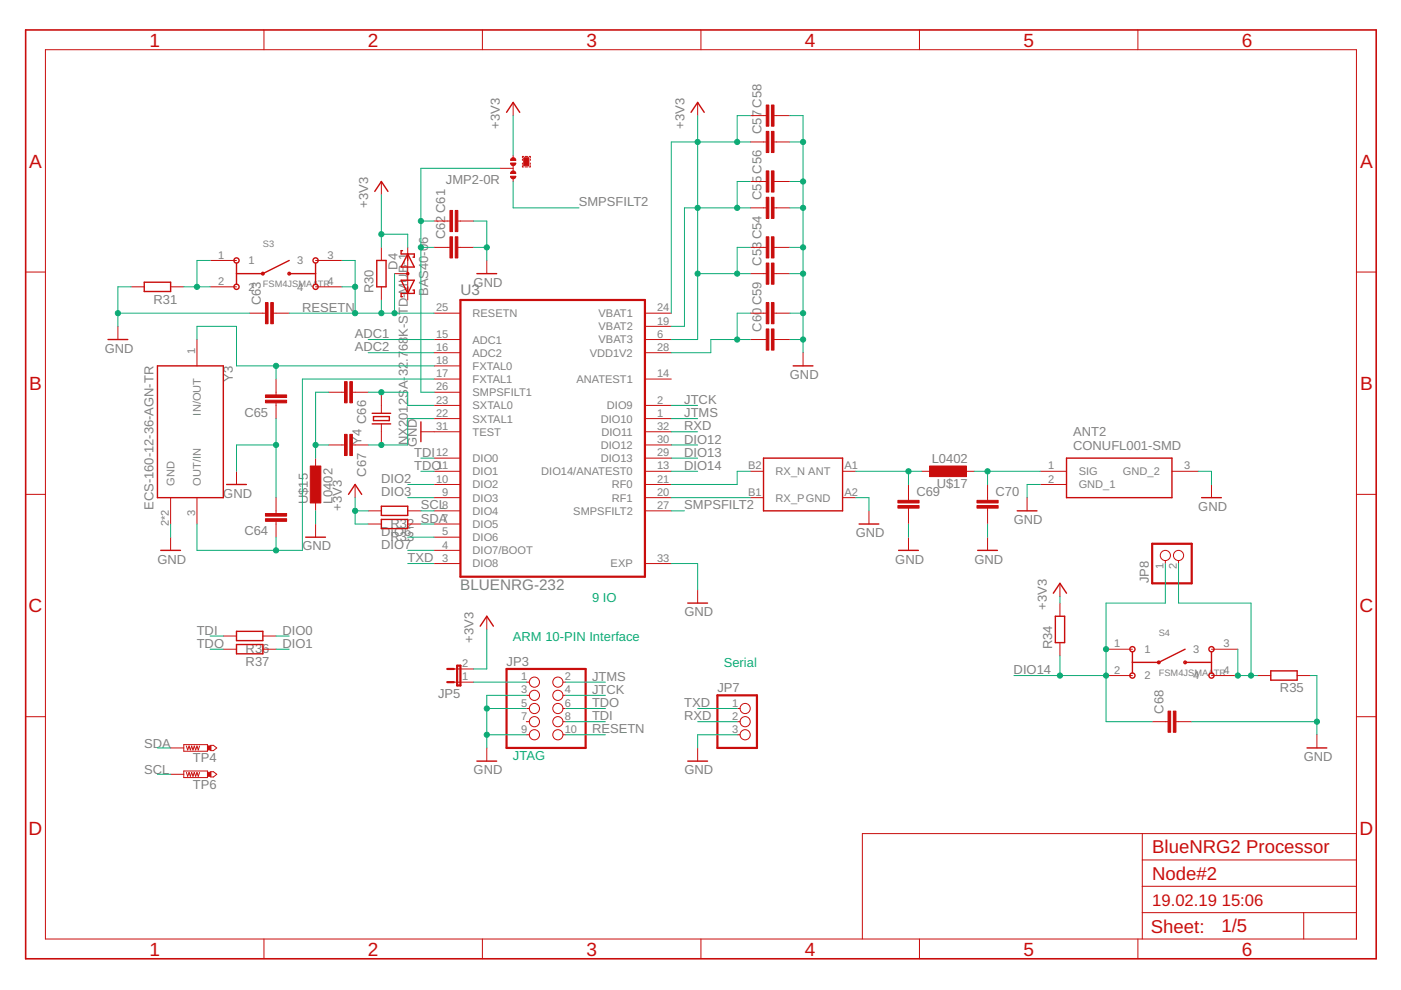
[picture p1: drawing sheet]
<svg xmlns="http://www.w3.org/2000/svg" width="297mm" height="210mm" viewBox="0 0 297 210" stroke-linecap="round" stroke-linejoin="round" font-family="sans-serif">
<g fill="none" stroke="#c90d0c" stroke-width=".47">
<path d="M97.6 63.6h39.1v58.7h-39.1zM244.3 115.3h8.4v8.4h-8.4zM94.8 141.8h1.4M94.8 144.6h1.4M96.9 141.1h.7v4.2h-.7zM107.4 141.8h16.8v16.8h-16.8zM152.1 147.4h8.4v11.2h-8.4z"/>
<circle cx="86.4" cy="58" r=".15"/>
</g>
<g fill="none" stroke="#c90d0c" stroke-width=".21">
<path d="M9.6 10.5h278v188.6h-278zM56 6.3v4.2M102.3 6.3v4.2M148.6 6.3v4.2M194.9 6.3v4.2M241.3 6.3v4.2M80.9 38.5v2.8M106 35.7h2.8M108.8 21.7v2.8M108.8 32.9v.8M108.8 35.1v1.1M108.8 37.6v.9"/>
<path d="M110.8 35.1v.3h.2M110.8 33.7v.3M110.8 34.6v.2M111 33.2h-.2v.2M111.3 35.4h.6M111.3 33.2h.6M112.2 33.2h.2v.2M112.4 35.1v.3h-.2M112.4 33.7v.3M112.4 34.6v.2M147.9 21.7v2.8M159.1 38.5h3.3"/>
<path d="M159.1 30.1h3.3M159.1 24.5h3.3M164.1 38.5h3.4M164.1 30.1h3.4M164.1 24.5h3.4M5.4 57.7h4.2M44.6 55.2h5.5M66.9 55.2h5.6M80.9 52.5v2.7M83.7 58h2.7M86.4 52.5v11.1M92 52.5h3.4"/>
<path d="M92 46.9h3.4M97.1 52.5h3.3M97.1 46.9h3.3M103.2 55.2v2.8M159.1 58h3.3M159.1 52.5h3.3M159.1 44.1h3.3M164.1 58h3.4M164.1 52.5h3.4M164.1 44.1h3.4M287.6 57.7h4.2M25 69.2v2.8"/>
<path d="M27.8 60.8h2.8M36.2 60.8h2.8M41.8 72v5.6M44.6 60.8h5.5M52.9 66.4h3.4M58 66.4h3.3M66.9 60.8h5.6M80.9 60.8v2.8M92 72h5.6M92 74.8h5.6M92 77.6h5.6M92 66.4h5.6"/>
<path d="M136.7 72h5.6M136.7 74.8h5.6M136.7 66.4h5.6M136.7 69.2h5.6M159.1 72h3.3M159.1 66.4h3.3M164.1 72h3.4M164.1 66.4h3.4M170.3 74.8v2.8M50.1 99.9v2.8M58.5 80.4v3.3M58.5 85.4v3.4"/>
<path d="M66.9 97.1v2.8M69.7 83.2h3.3M69.7 94.3h3.3M74.7 83.2h3.4M74.7 94.3h3.4M80.9 83.2v4.4M80.9 89.9v4.4M89.2 91.5h8.4M92 80.4h5.6M92 83.2h5.6M92 86h5.6M92 88.8h5.6"/>
<path d="M92 97.1h5.6M92 99.9h5.6M136.7 80.4h5.6M136.7 86h5.6M136.7 88.8h5.6M136.7 91.5h5.6M136.7 97.1h5.6M136.7 99.9h5.6M136.7 94.3h5.6M159.1 99.9h2.8M178.6 99.9h2.8M195.4 99.9h2.8"/>
<path d="M203.8 99.9h2.8M220.6 99.9h5.5M248.5 99.9h5.6M5.4 104.8h4.2M36.2 105.5v5.6M36.2 113.9v2.8M41.8 105.5v5.6M58.5 105.5v3.4M58.5 110.6v3.3M66.9 105.5v2.8M66.9 111.1v2.8M75.3 102.7v2.8"/>
<path d="M78.1 108.3h2.8M78.1 111.1h2.8M86.4 108.3h2.8M86.4 111.1h2.8M92 102.7h5.6M92 105.5h5.6M92 108.3h5.6M92 111.1h5.6M92 113.9h5.6M92 116.7h5.6M92 119.5h5.6M136.7 102.7h5.6"/>
<path d="M136.7 105.5h5.6M136.7 108.3h5.6M136.7 119.5h5.6M159.1 105.5h2.8M178.6 105.5h2.8M184.2 108.3v2.8M192.6 102.7v3.4M192.6 107.8v3.3M192.6 113.9v2.8M209.4 102.7v3.4M209.4 107.8v3.3M209.4 113.9v2.8"/>
<path d="M217.8 105.5v2.8M220.6 102.7h5.5M247.1 118.9v.6M249.9 118.9v.6M256.9 102.7v2.8M287.6 104.8h4.2M47.3 137.6h2.8M47.3 134.9h2.8M55.7 137.6h2.8M55.7 134.9h2.8M103.2 130.7v2.8M147.9 125.1v2.8"/>
<path d="M224.7 123.7v2.8M224.7 127.9v2.8M224.7 136.2v2.8M234.5 137.6h5.6M256.9 137.6h5.5M5.4 152h4.2M36.2 158.6h2.8M39 157.9h5v1.4h-5zM39.5 158.2l.3 .8 .3-.8 .3 .8 .2-.8 .3 .8 .3-.8 .3 .8 .3-.8 .2 .8 .3-.8M44.7 158h.6l.7 .6-.7 .6h-.6zM96.2 144.6h4.2M96.2 141.8h4.2"/>
<path d="M103.2 158.6v2.8M111.6 144.6h.6M111.6 147.4h.6M111.6 150.2h.6M111.6 153h.6M111.6 155.8h.6M119.4 144.6h.6M119.4 147.4h.6M119.4 150.2h.6M119.4 153h.6M119.4 155.8h.6M147.9 158.6v2.8"/>
<path d="M156.3 150.2h.6M156.3 153h.6M156.3 155.8h.6M234.5 143.2h5.6M244.3 153h3.3M249.3 153h3.4M256.9 143.2h5.5M266.6 143.2h2.8M275 143.2h2.8M279.2 155.8v2.8M287.6 152h4.2M36.2 164.2h2.8"/>
<path d="M39 163.5h5v1.4h-5zM39.5 163.8l.3 .8 .3-.8 .3 .8 .2-.8 .3 .8 .3-.8 .3 .8 .3-.8 .2 .8 .3-.8M44.7 163.6h.6l.7 .6-.7 .5h-.6zM242.2 176.7v22.4M287.6 176.7h-104.8v22.4M56 199.1v4.2M102.3 199.1v4.2M148.6 199.1v4.2M194.9 199.1v4.2M241.3 199.1v4.2M242.2 193.5h45.4M242.2 187.9h45.4"/>
<path d="M242.2 182.3h45.4M276.4 193.5v5.6"/>
<circle cx="247.1" cy="117.8" r="1.08"/>
<circle cx="249.9" cy="117.8" r="1.08"/>
<circle cx="113.3" cy="153" r="1.08"/>
<circle cx="113.3" cy="144.6" r="1.08"/>
<circle cx="113.3" cy="155.8" r="1.08"/>
<circle cx="113.3" cy="150.2" r="1.08"/>
<circle cx="113.3" cy="147.4" r="1.08"/>
<circle cx="118.3" cy="147.4" r="1.08"/>
<circle cx="118.3" cy="155.8" r="1.08"/>
<circle cx="118.3" cy="153" r="1.08"/>
<circle cx="118.3" cy="144.6" r="1.08"/>
<circle cx="118.3" cy="150.2" r="1.08"/>
<circle cx="158" cy="153" r="1.08"/>
<circle cx="158" cy="150.2" r="1.08"/>
<circle cx="158" cy="155.8" r="1.08"/>
</g>
<g fill="none" stroke="#c90d0c" stroke-width=".3">
<path d="M107.4 23.8l1.4-2.1 1.4 2.1M146.5 23.8l1.4-2.1 1.4 2.1M30.6 59.8h5.6v2h-5.6zM50.1 55.8v4.5M61.3 55.2l-5.6 2.8h-5.6M61.3 58h5.6M66.9 55.8v4.5M79.5 40.6l1.4-2.1 1.4 2.1M79.9 55.2h2v5.6h-2zM85 59.4h2.8l-1.4 2.8zM85.3 53.1h-.3v.7h2.8v.7h-.2M86.4 53.8l1.4 2.8h-2.8z"/>
<path d="M101.1 58h4.2M22.9 72h4.2M33.4 77.6h13.9v27.9h-13.9zM87.6 61.5h.2v.7h-2.8v.7h.3M168.2 77.6h4.2M78.9 87.6h3.9M78.9 89.9h3.9M79.2 88.3h3.3v.9h-3.3zM89.2 89.5v4.1M161.9 97.1h16.7v11.2h-16.7zM226.1 97.1h22.4v8.4h-22.4zM34.1 116.7h4.2"/>
<path d="M48 102.7h4.2M64.8 113.9h4.2M73.9 104.8l1.4-2.1 1.4 2.1M80.9 107.3h5.5v2h-5.5zM80.9 110.1h5.5v2h-5.5zM182.1 111.1h4.2M190.5 116.7h4.2M207.3 116.7h4.2M215.7 108.3h4.2M254.8 105.5h4.2M50.1 133.9h5.6v1.9h-5.6zM50.1 136.7h5.6v1.9h-5.6z"/>
<path d="M101.8 132.8l1.4-2.1 1.4 2.1M145.8 127.9h4.2M223.3 125.8l1.4-2.1 1.4 2.1M223.8 130.7h1.9v5.5h-1.9zM240.1 138.2v4.5M251.3 137.6l-5.6 2.8h-5.6M256.9 138.2v4.5M251.3 140.4h5.6M269.4 142.2h5.6v2h-5.6zM277.1 158.6h4.2M101.1 161.4h4.2M145.8 161.4h4.2"/>
<circle cx="50.1" cy="55.2" r=".55"/>
<circle cx="55.7" cy="58" r=".28"/>
<circle cx="61.3" cy="58" r=".28"/>
<circle cx="66.9" cy="55.2" r=".55"/>
<circle cx="50.1" cy="60.8" r=".55"/>
<circle cx="66.9" cy="60.8" r=".55"/>
<circle cx="240.1" cy="137.6" r=".55"/>
<circle cx="256.9" cy="137.6" r=".55"/>
<circle cx="240.1" cy="143.2" r=".55"/>
<circle cx="245.7" cy="140.4" r=".28"/>
<circle cx="251.3" cy="140.4" r=".28"/>
<circle cx="256.9" cy="143.2" r=".55"/>
</g>
<g fill="#c90d0c" stroke="#c90d0c" stroke-width=".21">
<path d="M163.6 55.8h.5v4.5h-.5z"/>
<path d="M162.5 55.8h.5v4.5h-.5z"/>
<path d="M163.6 50.2h.5v4.5h-.5z"/>
<path d="M162.5 50.2h.5v4.5h-.5z"/>
<path d="M163.6 41.8h.5v4.5h-.5z"/>
<path d="M162.5 41.8h.5v4.5h-.5z"/>
<path d="M163.6 36.2h.5v4.5h-.5z"/>
<path d="M162.5 36.2h.5v4.5h-.5z"/>
<path d="M163.6 27.9h.5v4.4h-.5z"/>
<path d="M162.5 27.9h.5v4.4h-.5z"/>
<path d="M163.6 22.3h.5v4.5h-.5z"/>
<path d="M162.5 22.3h.5v4.5h-.5z"/>
<path d="M163.6 64.2h.5v4.4h-.5z"/>
<path d="M162.5 64.2h.5v4.4h-.5z"/>
<path d="M163.6 69.7h.5v4.5h-.5z"/>
<path d="M162.5 69.7h.5v4.5h-.5z"/>
<path d="M96.5 44.6h.6v4.5h-.6z"/>
<path d="M95.4 44.6h.5v4.5h-.5z"/>
<path d="M96.5 50.2h.6v4.5h-.6z"/>
<path d="M95.4 50.2h.5v4.5h-.5z"/>
<path d="M57.4 64.2h.6v4.4h-.6z"/>
<path d="M56.3 64.2h.5v4.4h-.5z"/>
<path d="M56.3 108.9h4.5v.5h-4.5z"/>
<path d="M56.3 110h4.5v.5h-4.5z"/>
<path d="M56.3 83.7h4.5v.6h-4.5z"/>
<path d="M56.3 84.9h4.5v.5h-4.5z"/>
<path d="M73 80.9h.6v4.5h-.6z"/>
<path d="M74.2 80.9h.5v4.5h-.5z"/>
<path d="M73 92.1h.6v4.5h-.6z"/>
<path d="M74.2 92.1h.5v4.5h-.5z"/>
<path d="M65.8 98.8h2.2v7.8h-2.2z"/>
<path d="M111 33.4h1.1v1.7h-1.1z"/>
<path d="M190.4 107.2h4.5v.5h-4.5z"/>
<path d="M190.4 106.1h4.5v.5h-4.5z"/>
<path d="M207.1 107.2h4.5v.5h-4.5z"/>
<path d="M207.1 106.1h4.5v.5h-4.5z"/>
<path d="M197.1 98.8h7.8v2.2h-7.8z"/>
<path d="M248.8 150.8h.5v4.5h-.5z"/>
<path d="M247.6 150.8h.6v4.5h-.6z"/>
<path d="M44 158.2h.7v.8h-.7z"/>
<path d="M44 163.7h.7v.9h-.7z"/>
</g>
<g fill="#c90d0c" stroke="#c90d0c" stroke-width=".21">
<path d="M108.2 37.4h1.2a.56 .56 0 0 1-.6 .5 .56 .56 0 0 1-.6-.5z" fill-rule="evenodd"/>
<path d="M108.2 34.6h1.2a.56 .56 0 0 1-.6 .5 .56 .56 0 0 1-.6-.5z" fill-rule="evenodd"/>
<path d="M108.4 36.4l.6-.1 .4 .5h-1.2z" fill-rule="evenodd"/>
<path d="M108.4 33.6l.6-.1 .4 .5h-1.2z" fill-rule="evenodd"/>
</g>
<path d="M5.4 6.3h286.4v197h-286.4z" fill="none" stroke="#c90d0c" stroke-width=".34"/>
<g fill="none" stroke="#0dab76" stroke-width=".21">
<path d="M106 35.7h-16.8v47.5h2.8M108.8 38.5v5.6h14M108.8 24.5v8.4M147.9 24.5v47.5h-5.6M159.1 24.5h-2.8v5.6M159.1 38.5h-2.8v5.6M159.1 30.1h-16.8v36.3M167.5 38.5h2.8M167.5 30.1h2.8M167.5 24.5h2.8v50.3M44.6 55.2h-2.8v5.6M72.5 55.2h2.8v11.2"/>
<path d="M80.9 41.3v11.2M80.9 49.7h5.5v2.8M83.7 58v8.4M89.2 52.5h2.8M89.2 46.9h2.8M100.4 52.5h2.8M100.4 46.9h2.8v8.3M147.9 58h11.2M159.1 52.5h-2.8v5.5M159.1 44.1h-14v25.1h-2.8M167.5 58h2.8M167.5 52.5h2.8"/>
<path d="M167.5 44.1h2.8M25 66.4h27.9M27.8 60.8h-2.8v8.4M39 60.8h5.6M41.8 72v-2.8h8.3v8.4h41.9M58.5 77.6v2.8M61.3 66.4h30.7M72.5 60.8h2.8M78.1 72h13.9M78.1 74.8h13.9M80.9 63.6v2.8M159.1 66.4h-2.8v5.6"/>
<path d="M159.1 72h-8.4v2.8h-8.4M167.5 72h2.8M167.5 66.4h2.8M58.5 88.8v16.7M58.5 94.3h-8.4v5.6M66.9 94.3h2.8M69.7 83.2h-2.8v13.9M78.1 83.2h8.3v2.8h5.6M89.2 99.9h2.8M89.2 97.1h2.8M92 88.8h-5.6v5.5h-8.3M92 80.4h-27.9v36.3h-22.3v-5.6"/>
<path d="M142.3 94.3h5.6M142.3 86h5.6M142.3 88.8h5.6M142.3 99.9h5.6M142.3 91.5h5.6M142.3 97.1h5.6M159.1 99.9h-2.8v2.8h-14M181.4 99.9h14M192.6 99.9v2.8M206.6 99.9h14M209.4 99.9v2.8M254.1 99.9h2.8v2.8"/>
<path d="M36.2 111.1v2.8M58.5 113.9v2.8M66.9 108.3v2.8M75.3 105.5v5.6h2.8M75.3 108.3h2.8M86.4 116.7h5.6M86.4 119.5h5.6M86.4 102.7h5.6M86.4 105.5h5.6M86.4 113.9h5.6M89.2 111.1h2.8M89.2 108.3h2.8"/>
<path d="M142.3 119.5h5.6v5.6M142.3 108.3h2.8M142.3 105.5h16.8M181.4 105.5h2.8v2.8M192.6 111.1v2.8M209.4 111.1v2.8M220.6 102.7h-2.8v2.8M247.1 119.5v8.4h-12.6v25.1h9.8M249.9 119.5v8.4h15.3v15.3M44.6 134.9h2.7M44.6 137.6h2.7M58.5 134.9h2.8"/>
<path d="M58.5 137.6h2.8M103.2 133.5v8.3h-2.8M224.7 126.5v1.4M224.7 139v4.2M262.4 137.6v5.6h4.2M33.4 158.6h2.8M100.4 144.6h11.2M103.2 155.8h8.4M103.2 150.2h8.4M111.6 147.4h-8.4v11.2M120 155.8h8.4M120 150.2h8.4"/>
<path d="M120 153h8.4M120 147.4h8.4M120 144.6h8.4M147.9 150.2h8.4M147.9 153h8.4M156.3 155.8h-8.4v2.8M215 143.2h19.5M252.7 153h26.5M277.8 143.2h1.4v12.6M33.4 164.2h2.8"/>
</g>
<g fill="#0dab76" stroke="#0dab76" stroke-width=".21">
<circle cx="156.3" cy="58" r=".55"/>
<circle cx="147.9" cy="44.1" r=".55"/>
<circle cx="156.3" cy="44.1" r=".55"/>
<circle cx="147.9" cy="30.1" r=".55"/>
<circle cx="156.3" cy="30.1" r=".55"/>
<circle cx="147.9" cy="58" r=".55"/>
<circle cx="80.9" cy="49.7" r=".55"/>
<circle cx="75.3" cy="108.3" r=".55"/>
<circle cx="156.3" cy="72" r=".55"/>
<circle cx="89.2" cy="52.5" r=".55"/>
<circle cx="89.2" cy="46.9" r=".55"/>
<circle cx="80.9" cy="66.4" r=".55"/>
<circle cx="75.3" cy="60.8" r=".55"/>
<circle cx="75.3" cy="66.4" r=".55"/>
<circle cx="83.7" cy="66.4" r=".55"/>
<circle cx="41.8" cy="60.8" r=".55"/>
<circle cx="58.5" cy="116.7" r=".55"/>
<circle cx="58.5" cy="77.6" r=".55"/>
<circle cx="66.9" cy="94.3" r=".55"/>
<circle cx="80.9" cy="83.2" r=".55"/>
<circle cx="80.9" cy="94.3" r=".55"/>
<circle cx="192.6" cy="99.9" r=".55"/>
<circle cx="209.4" cy="99.9" r=".55"/>
<circle cx="234.5" cy="143.2" r=".55"/>
<circle cx="234.5" cy="137.6" r=".55"/>
<circle cx="224.7" cy="143.2" r=".55"/>
<circle cx="103.2" cy="150.2" r=".55"/>
<circle cx="103.2" cy="155.8" r=".55"/>
<circle cx="25" cy="66.4" r=".55"/>
<circle cx="103.2" cy="52.5" r=".55"/>
<circle cx="170.3" cy="30.1" r=".55"/>
<circle cx="170.3" cy="38.5" r=".55"/>
<circle cx="170.3" cy="44.1" r=".55"/>
<circle cx="170.3" cy="52.5" r=".55"/>
<circle cx="170.3" cy="58" r=".55"/>
<circle cx="170.3" cy="72" r=".55"/>
<circle cx="170.3" cy="66.4" r=".55"/>
<circle cx="279.2" cy="153" r=".55"/>
<circle cx="58.5" cy="94.3" r=".55"/>
<circle cx="262.4" cy="143.2" r=".55"/>
<circle cx="265.2" cy="143.2" r=".55"/>
</g>
<g font-size="4" fill="#c90d0c">
<text x="31.7" y="9.9">1</text>
<text x="78" y="9.9">2</text>
<text x="124.3" y="9.9">3</text>
<text x="170.7" y="9.9">4</text>
<text x="217" y="9.9">5</text>
<text x="263.3" y="9.9">6</text>
<text x="6.2" y="35.5">A</text>
<text x="288.4" y="35.5">A</text>
<text x="6.2" y="82.7">B</text>
<text x="288.4" y="82.7">B</text>
<text x="6.1" y="129.8">C</text>
<text x="288.2" y="129.8">C</text>
<text x="6.1" y="177">D</text>
<text x="288.2" y="177">D</text>
<text x="31.7" y="202.6">1</text>
<text x="78" y="202.6">2</text>
<text x="124.3" y="202.6">3</text>
<text x="170.7" y="202.6">4</text>
<text x="217" y="202.6">5</text>
<text x="263.3" y="202.6">6</text>
</g>
<g font-size="3.9" fill="#c90d0c">
<text x="244.3" y="180.9">BlueNRG2 Processor</text>
<text x="244.3" y="186.5">Node#2</text>
<text x="244" y="197.8">Sheet:</text>
<text x="259" y="197.7">1/5</text>
</g>
<g font-size="3.5" fill="#c90d0c">
<text x="244.3" y="192.1">19.02.19</text>
<text x="259" y="192.1">15:06</text>
</g>
<g font-size="3.2" fill="#808080">
<text x="97.6" y="62.5">U3</text>
<text x="97.6" y="125.2">BLUENRG-232</text>
</g>
<g font-size="2.8" fill="#808080">
<text x="106" y="27.3" transform="rotate(-90 106 27.3)">+3V3</text>
<text x="145.1" y="27.3" transform="rotate(-90 145.1 27.3)">+3V3</text>
<text x="161.5" y="28.4" transform="rotate(-90 161.5 28.4)">C57 C58</text>
<text x="94.5" y="39">JMP2-0R</text>
<text x="78.1" y="44.1" transform="rotate(-90 78.1 44.1)">+3V3</text>
<text x="122.7" y="43.8">SMPSFILT2</text>
<text x="161.5" y="42.4" transform="rotate(-90 161.5 42.4)">C55 C56</text>
<text x="90.8" y="51.8" transform="rotate(-90 90.8 51.8)">6</text>
<text x="94.4" y="50.8" transform="rotate(-90 94.4 50.8)">C62 C61</text>
<text x="84.2" y="57.2" transform="rotate(-90 84.2 57.2)">D4</text>
<text x="86.5" y="56.1" transform="rotate(-90 86.5 56.1)">-1</text>
<text x="161.5" y="56.4" transform="rotate(-90 161.5 56.4)">C53 C54</text>
<text x="32.5" y="64.4">R31</text>
<text x="55.3" y="64.7" transform="rotate(-90 55.3 64.7)">C63</text>
<text x="79.2" y="62.2" transform="rotate(-90 79.2 62.2)">R30</text>
<text x="90.8" y="62.8" transform="rotate(-90 90.8 62.8)">BAS40-0</text>
<text x="100.4" y="60.8">GND</text>
<text x="64.1" y="66.1">RESETN</text>
<text x="75.2" y="71.7">ADC1</text>
<text x="86.5" y="71.4" transform="rotate(-90 86.5 71.4)">K-STD-MUB</text>
<text x="161.5" y="70.3" transform="rotate(-90 161.5 70.3)">C60 C59</text>
<text x="22.2" y="74.8">GND</text>
<text x="75.2" y="74.5">ADC2</text>
<text x="86.5" y="76.8" transform="rotate(-90 86.5 76.8)">.7</text>
<text x="86.5" y="74.5" transform="rotate(-90 86.5 74.5)">68</text>
<text x="49.3" y="80.9" transform="rotate(-90 49.3 80.9)">Y3</text>
<text x="86.5" y="79.8" transform="rotate(-90 86.5 79.8)">32</text>
<text x="167.5" y="80.4">GND</text>
<text x="51.8" y="88.3">C65</text>
<text x="77.6" y="89.9" transform="rotate(-90 77.6 89.9)">C66</text>
<text x="86.5" y="85.9" transform="rotate(-90 86.5 85.9)">2SA-</text>
<text x="145.1" y="85.7">JTCK</text>
<text x="145.1" y="88.4">JTMS</text>
<text x="76.7" y="94.4" transform="rotate(-90 76.7 94.4)">Y4</text>
<text x="86.5" y="94.4" transform="rotate(-90 86.5 94.4)">NX201</text>
<text x="88.4" y="94.9" transform="rotate(-90 88.4 94.9)">GND</text>
<text x="145.1" y="91.2">RXD</text>
<text x="145.1" y="94">DIO12</text>
<text x="227.5" y="95.3">CONUFL001-SMD</text>
<text x="227.5" y="92.5">ANT2</text>
<text x="77.6" y="101.1" transform="rotate(-90 77.6 101.1)">C67</text>
<text x="87.8" y="96.8">TDI</text>
<text x="87.8" y="99.6">TDO</text>
<text x="145.1" y="96.8">DIO13</text>
<text x="145.1" y="99.6">DIO14</text>
<text x="197.5" y="98.2">L0402</text>
<text x="47.3" y="105.5">GND</text>
<text x="65.3" y="106.9" transform="rotate(-90 65.3 106.9)">U$15</text>
<text x="70.5" y="106.9" transform="rotate(-90 70.5 106.9)">L0402</text>
<text x="80.8" y="102.4">DIO2</text>
<text x="80.8" y="105.2">DIO3</text>
<text x="194.3" y="105.1">C69</text>
<text x="198.6" y="103.5">U$17</text>
<text x="211" y="105.1">C70</text>
<text x="32.5" y="108.2" transform="rotate(-90 32.5 108.2)">ECS-160-12-36-AGN-TR</text>
<text x="51.8" y="113.5">C64</text>
<text x="72.5" y="108.3" transform="rotate(-90 72.5 108.3)">+3V3</text>
<text x="80.8" y="113.6">DIO6</text>
<text x="82.8" y="111.9">R32</text>
<text x="89.2" y="108">SCL</text>
<text x="89.2" y="110.8">SDA</text>
<text x="145.1" y="108">SMPSFILT2</text>
<text x="181.4" y="113.9">GND</text>
<text x="215" y="111.1">GND</text>
<text x="254.1" y="108.3">GND</text>
<text x="33.4" y="119.5">GND</text>
<text x="64.1" y="116.7">GND</text>
<text x="80.8" y="116.4">DIO7</text>
<text x="82.8" y="114.7">R33</text>
<text x="86.4" y="119.2">TXD</text>
<text x="189.8" y="119.5">GND</text>
<text x="206.6" y="119.5">GND</text>
<text x="243.6" y="123.7" transform="rotate(-90 243.6 123.7)">JP8</text>
<text x="145.1" y="130.7">GND</text>
<text x="221.9" y="129.3" transform="rotate(-90 221.9 129.3)">+3V3</text>
<text x="41.7" y="134.5">TDI</text>
<text x="41.7" y="137.3">TDO</text>
<text x="59.9" y="134.5">DIO0</text>
<text x="59.9" y="137.3">DIO1</text>
<text x="100.4" y="136.2" transform="rotate(-90 100.4 136.2)">+3V3</text>
<text x="223.1" y="137.6" transform="rotate(-90 223.1 137.6)">R34</text>
<text x="52.1" y="138.4">R36</text>
<text x="52.1" y="141.2">R37</text>
<text x="107.4" y="141.1">JP3</text>
<text x="214.9" y="142.9">DIO14</text>
<text x="92.9" y="148">JP5</text>
<text x="125.5" y="147.1">JTCK</text>
<text x="125.5" y="144.3">JTMS</text>
<text x="125.5" y="149.9">TDO</text>
<text x="145.1" y="149.9">TXD</text>
<text x="152.1" y="146.7">JP7</text>
<text x="271.4" y="146.8">R35</text>
<text x="125.5" y="155.5">RESETN</text>
<text x="125.5" y="152.7">TDI</text>
<text x="145.1" y="152.7">RXD</text>
<text x="246.7" y="151.3" transform="rotate(-90 246.7 151.3)">C68</text>
<text x="30.6" y="158.6">SDA</text>
<text x="40.9" y="161.7">TP4</text>
<text x="276.4" y="161.4">GND</text>
<text x="30.6" y="164.2">SCL</text>
<text x="40.9" y="167.2">TP6</text>
<text x="100.4" y="164.2">GND</text>
<text x="145.1" y="164.2">GND</text>
</g>
<g font-size="2.8" fill="#0dab76">
<text x="125.5" y="127.6">9 IO</text>
<text x="108.8" y="135.9">ARM 10-PIN Interface</text>
<text x="153.5" y="141.5">Serial</text>
<text x="108.8" y="161.1">JTAG</text>
</g>
<g font-size="2.3" fill="#808080">
<text x="46.3" y="54.8">1</text>
<text x="52.7" y="56.1">1</text>
<text x="63" y="56.1">3</text>
<text x="69.5" y="54.8">3</text>
<text x="46.3" y="60.4">2</text>
<text x="52.7" y="61.7">2</text>
<text x="63" y="61.7">4</text>
<text x="69.5" y="60.4">4</text>
<text x="92.5" y="71.6">15</text>
<text x="92.5" y="66">25</text>
<text x="100.2" y="67.2">RESETN</text>
<text x="126.9" y="67.2">VBAT1</text>
<text x="126.9" y="70">VBAT2</text>
<text x="139.3" y="66">24</text>
<text x="139.3" y="68.8">19</text>
<text x="139.3" y="71.6">6</text>
<text x="41.4" y="75" transform="rotate(-90 41.4 75)">1</text>
<text x="92.5" y="74.4">16</text>
<text x="92.5" y="77.2">18</text>
<text x="100.2" y="72.8">ADC1</text>
<text x="100.2" y="75.6">ADC2</text>
<text x="125" y="75.6">VDD1V2</text>
<text x="126.9" y="72.8">VBAT3</text>
<text x="139.3" y="74.4">28</text>
<text x="92.5" y="80">17</text>
<text x="92.5" y="82.8">26</text>
<text x="100.2" y="78.4">FXTAL0</text>
<text x="100.2" y="81.2">FXTAL1</text>
<text x="122.2" y="81.2">ANATEST1</text>
<text x="139.3" y="80">14</text>
<text x="42.6" y="88.1" transform="rotate(-90 42.6 88.1)">IN/OUT</text>
<text x="92.5" y="85.6">23</text>
<text x="92.5" y="88.4">22</text>
<text x="100.2" y="84">SMPSFILT1</text>
<text x="100.2" y="86.8">SXTAL0</text>
<text x="100.2" y="89.6">SXTAL1</text>
<text x="127.4" y="89.6">DIO10</text>
<text x="128.7" y="86.8">DIO9</text>
<text x="139.3" y="88.4">1</text>
<text x="139.3" y="85.6">2</text>
<text x="92.5" y="91.2">31</text>
<text x="100.2" y="92.4">TEST</text>
<text x="127.4" y="95.2">DIO12</text>
<text x="127.5" y="92.4">DIO11</text>
<text x="139.3" y="91.2">32</text>
<text x="139.3" y="94">30</text>
<text x="92.5" y="96.7">12</text>
<text x="92.6" y="99.5">11</text>
<text x="100.2" y="98">DIO0</text>
<text x="100.2" y="100.8">DIO1</text>
<text x="114.8" y="100.8">DIO14/ANATEST0</text>
<text x="127.4" y="98">DIO13</text>
<text x="139.3" y="96.7">29</text>
<text x="139.3" y="99.5">13</text>
<text x="158.6" y="99.5">B2</text>
<text x="164.5" y="100.8">RX_N ANT</text>
<text x="179" y="99.5">A1</text>
<text x="222.3" y="99.5">1</text>
<text x="228.7" y="100.8">SIG</text>
<text x="238.1" y="100.8">GND_2</text>
<text x="251.1" y="99.5">3</text>
<text x="37" y="102.9" transform="rotate(-90 37 102.9)">GND</text>
<text x="42.6" y="102.9" transform="rotate(-90 42.6 102.9)">OUT/IN</text>
<text x="92.5" y="102.3">10</text>
<text x="93.7" y="105.1">9</text>
<text x="93.7" y="107.9">8</text>
<text x="100.2" y="103.6">DIO2</text>
<text x="100.2" y="106.4">DIO3</text>
<text x="129.7" y="103.6">RF0</text>
<text x="129.7" y="106.3">RF1</text>
<text x="139.3" y="102.3">21</text>
<text x="139.3" y="105.1">20</text>
<text x="139.3" y="107.9">27</text>
<text x="158.6" y="105.1">B1</text>
<text x="164.5" y="106.4">RX_PGND</text>
<text x="179" y="105.1">A2</text>
<text x="222.3" y="102.3">2</text>
<text x="228.7" y="103.6">GND_1</text>
<text x="35.8" y="111.6" transform="rotate(-90 35.8 111.6)">2*2</text>
<text x="41.4" y="109.4" transform="rotate(-90 41.4 109.4)">3</text>
<text x="93.7" y="110.7">7</text>
<text x="93.7" y="113.5">5</text>
<text x="100.2" y="109.1">DIO4</text>
<text x="100.2" y="111.9">DIO5</text>
<text x="121.6" y="109.1">SMPSFILT2</text>
<text x="93.7" y="116.3">4</text>
<text x="93.7" y="119.1">3</text>
<text x="100.2" y="114.7">DIO6</text>
<text x="100.2" y="117.5">DIO7/BOOT</text>
<text x="139.3" y="119.1">33</text>
<text x="100.2" y="120.3">DIO8</text>
<text x="129.5" y="120.3">EXP</text>
<text x="246.7" y="120.6" transform="rotate(-90 246.7 120.6)">1</text>
<text x="249.5" y="120.6" transform="rotate(-90 249.5 120.6)">2</text>
<text x="236.2" y="137.2">1</text>
<text x="259.4" y="137.2">3</text>
<text x="98" y="141.4">2</text>
<text x="236.2" y="142.8">2</text>
<text x="242.7" y="138.5">1</text>
<text x="253" y="138.5">3</text>
<text x="259.4" y="142.8">4</text>
<text x="98" y="144.2">1</text>
<text x="110.5" y="144.2">1</text>
<text x="110.5" y="147">3</text>
<text x="110.5" y="149.8">5</text>
<text x="119.8" y="144.2">2</text>
<text x="119.8" y="147">4</text>
<text x="119.8" y="149.8">6</text>
<text x="155.2" y="149.8">1</text>
<text x="242.7" y="144.1">2</text>
<text x="253" y="144.1">4</text>
<text x="110.5" y="152.6">7</text>
<text x="110.5" y="155.4">9</text>
<text x="119.8" y="152.6">8</text>
<text x="119.8" y="155.4">10</text>
<text x="155.2" y="152.6">2</text>
<text x="155.2" y="155.4">3</text>
</g>
<g font-size="2" fill="#808080">
<text x="55.7" y="52.4">S3</text>
<text x="55.7" y="60.8">FSM4JSMAATR</text>
<text x="245.7" y="134.8">S4</text>
<text x="245.7" y="143.2">FSM4JSMAATR</text>
</g>
</svg>
